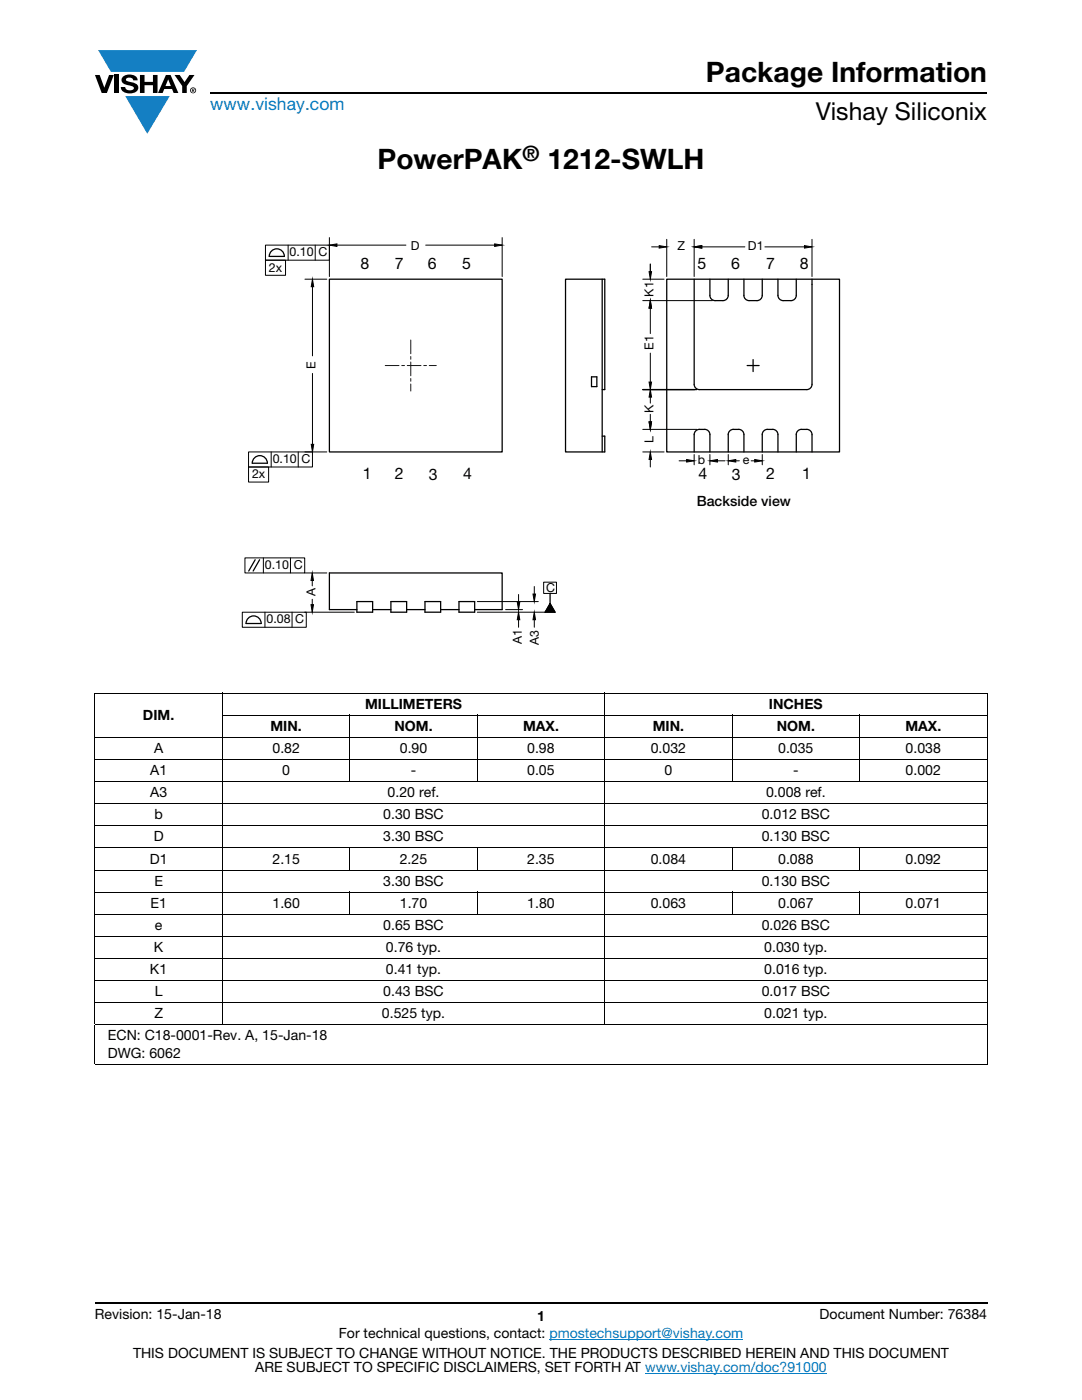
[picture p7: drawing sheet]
<svg xmlns="http://www.w3.org/2000/svg" width="216mm" height="279mm" viewBox="0 0 216 279" stroke-linecap="round" stroke-linejoin="round" font-family="sans-serif">
<g fill="#147fc3">
<path d="M19.6 10h19.7l-2.6 4.3h-1.1h-13.5z"/>
<path d="M25 19.2h8.9l-4.5 7.5z"/>
</g>
<g fill="#000">
<path d="M18.9 15h1l.9 2.5 1-2.5h.9l-1.4 3.6h-1zM22.9 15h.9v3.6h-.9zM24.6 15.3a2.1 2.1 0 0 1 2.8 .3l.1 .4h-.9a.79 .79 0 0 0-.7-.5 .79 .79 0 0 0-.8 .4l.3 .3 1 .2a1.08 1.08 0 0 1 1.2 1 1.08 1.08 0 0 1-1.1 1.2 1.73 1.73 0 0 1-2.4-1.2h.9a.96 .96 0 0 0 .8 .6 .96 .96 0 0 0 .9-.4 1.31 1.31 0 0 0-1.2-.6 1.03 1.03 0 0 1-1.1-.6 1.03 1.03 0 0 1 .2-1.1zM27.9 15h.9v1.3h1.7v-1.3h.9v3.6h-.9v-1.6h-1.7v1.6h-.9zM34.8 15h1.1l.9 1.4 1-1.4h1l-1.5 2.2v1.4h-.9v-1.4z"/>
<path d="M33.6 15.9l.5 1.3h-1.1zM33.1 15l-1.6 3.6h1l.3-.8h1.5l.3 .8h1l-1.6-3.6z"/>
<path d="M38.4 17.8h.2v.2h-.2zM38.3 17.7v.7h.1v-.3l.4 .3-.2-.3 .2-.2-.1-.2z"/>
<path d="M38.1 18a.46 .46 0 0 1 .9 0 .46 .46 0 0 1-.9 0zM37.9 18a.6 .6 0 0 0 1.2 0 .6 .6 0 0 0-1.2 0z"/>
</g>
<path d="M42 18.6h155M18.9 260h178.1" fill="none" stroke="#000" stroke-width=".36"/>
<path d="M109.6 267.3h38.7M128.7 274h36.3" fill="none" stroke="#067ec4" stroke-width=".2"/>
<g fill="none" stroke="#000" stroke-width=".2">
<path d="M18.9 138.3h25.4M18.9 138.4v66M44.4 138.3v66.3M44.5 138.3h152.5M120.7 138.3v66.3M197 138.4v8.7M18.9 147.2h178.1M18.9 151.6h178.1M18.9 156h178.1M44.3 142.7h152.7M69.8 142.7v13.4M95.2 142.7v13.4"/>
<path d="M146.1 142.7v13.4M171.5 142.7v13.4M197 147.3v57.1M18.9 160.4h178.1M18.9 164.8h178.1M18.9 169.2h178.1M18.9 173.6h178.1M18.9 178h178.1M69.8 169.1v4.6M69.8 177.9v4.6M95.2 169.1v4.6M95.2 177.9v4.6"/>
<path d="M146.1 169.1v4.6M146.1 177.9v4.6M171.5 169.1v4.6M171.5 177.9v4.6M18.9 182.4h178.1M18.9 186.9h178.1M18.9 191.3h178.1M18.9 195.7h178.1M18.9 200.1h178.1M18.9 204.5h178.1M18.9 212.4h178.1M18.9 204.6v7.7"/>
<path d="M197 204.6v7.7"/>
</g>
<path d="M48.3 47.3h119.3v81.5h-119.3z" fill="#fff"/>
<path d="M76.9 73h10.2M82 67.9v10.1" fill="none" stroke="#171419" stroke-width=".2" stroke-dasharray="2.7 .5 .5 .5"/>
<g fill="none" stroke="#000" stroke-width=".25">
<path d="M65.7 55.7h34.5v34.5h-34.5zM120.2 55.7v34.5M133 55.7h34.5v34.5h-34.5zM138.5 55.7v21a1.05 1.05 0 0 0 1.1 1.1h21.4a1.05 1.05 0 0 0 1-1.1v-21M141.6 58.9a1.05 1.05 0 0 0 1.1 1.1M141.7 55.7v3.3M145.3 55.7v3.2a1.05 1.05 0 0 1-1 1.1h-1.6M148.4 55.7v3.2a1.05 1.05 0 0 0 1.1 1.1h1.6a1.05 1.05 0 0 0 1-1.1v-3.2M155.2 55.7v3.2a1.05 1.05 0 0 0 1.1 1.1h1.5a1.05 1.05 0 0 0 1.1-1.1v-3.2M118 75.2h1.1v2h-1.1zM120.7 77.8v-22.1h-7.9v34.5h7.9v-3.2M149.1 73h2.4"/>
<path d="M150.3 71.8v2.4M138.5 90.2v-3.5a1.03 1.03 0 0 1 1.1-1h1a1.05 1.05 0 0 1 1.1 1v3.5M145.3 90.2v-3.5a1.03 1.03 0 0 1 1.1-1h1a1.05 1.05 0 0 1 1 1v3.5M152.1 90.2v-3.5a1.03 1.03 0 0 1 1-1h1.1a1.05 1.05 0 0 1 1 1v3.5M158.9 90.2v-3.5a1.03 1.03 0 0 1 1-1h1.1a1.05 1.05 0 0 1 1 1v3.5"/>
</g>
<path d="M65.7 47.4v7.8M67.2 48.9h13.8M84.9 48.9h13.8M100.2 47.4v7.8" fill="none" stroke="#000" stroke-width=".2"/>
<path d="M65.7 48.9l1.5-.2v.5z" fill="#000001"/>
<path d="M65.7 48.9l1.5-.2v.5z" fill="none" stroke="#000" stroke-width=".2"/>
<path d="M98.7 48.7l1.5 .2-1.5 .3z" fill="#000001"/>
<path d="M60.8 55.7h4.4M62.4 57.2v13.8M98.7 48.7l1.5 .2-1.5 .3zM62.4 74.5v14.2M60.8 90.2h4.4" fill="none" stroke="#000" stroke-width=".2"/>
<path d="M62.3 55.7l.3 1.5h-.5z" fill="#000001"/>
<path d="M62.3 55.7l.3 1.5h-.5z" fill="none" stroke="#000" stroke-width=".2"/>
<path d="M62.1 88.7h.5l-.3 1.5z" fill="#000001"/>
<path d="M138.5 47.8v7.4M140 49.3h8.6M152.6 49.3h7.9M162 47.8v7.4M62.1 88.7h.5l-.3 1.5z" fill="none" stroke="#000" stroke-width=".2"/>
<path d="M138.5 49.3l1.5-.3v.5z" fill="#000001"/>
<path d="M138.5 49.3l1.5-.3v.5z" fill="none" stroke="#000" stroke-width=".2"/>
<path d="M160.5 49l1.5 .3-1.5 .2z" fill="#000001"/>
<path d="M128.3 60h13.9M160.5 49l1.5 .3-1.5 .2zM129.8 61.5v5.1M129.8 70.5v5.7" fill="none" stroke="#000" stroke-width=".2"/>
<path d="M128.3 77.8h10.3" fill="none" stroke="#000" stroke-width=".25"/>
<path d="M129.8 60l.2 1.5h-.5z" fill="#000001"/>
<path d="M129.8 60l.2 1.5h-.5z" fill="none" stroke="#000" stroke-width=".2"/>
<path d="M129.5 76.2h.5l-.2 1.6z" fill="#000001"/>
<path d="M128.3 55.7h4.2M129.5 76.2h.5l-.2 1.6z" fill="none" stroke="#000" stroke-width=".2"/>
<path d="M129.8 52.7v1.5" fill="none" stroke="#000" stroke-width=".25"/>
<path d="M129.5 54.2h.5l-.2 1.5z" fill="#000001"/>
<path d="M129.5 54.2h.5l-.2 1.5z" fill="none" stroke="#000" stroke-width=".2"/>
<path d="M129.8 60l.2 1.5h-.5z" fill="#000001"/>
<path d="M129.8 60l.2 1.5h-.5zM130 49.3h1.5M133 47.8v7.4" fill="none" stroke="#000" stroke-width=".2"/>
<path d="M131.5 49l1.5 .3-1.5 .2z" fill="#000001"/>
<path d="M131.5 49l1.5 .3-1.5 .2z" fill="none" stroke="#000" stroke-width=".2"/>
<path d="M138.5 49.3l1.5-.3v.5z" fill="#000001"/>
<path d="M138.5 49.3l1.5-.3v.5zM128.3 90.2h4.2M129.8 82.7v1.5M129.8 91.7v1.5" fill="none" stroke="#000" stroke-width=".2"/>
<path d="M129.8 90.2l.2 1.5h-.5z" fill="#000001"/>
<path d="M129.8 90.2l.2 1.5h-.5z" fill="none" stroke="#000" stroke-width=".2"/>
<path d="M129.5 84.2h.5l-.2 1.5z" fill="#000001"/>
<path d="M129.5 84.2h.5l-.2 1.5zM135.5 92h1.5M138.5 90.7v2.1M141.7 90.7v2.1M143.2 92h1.5" fill="none" stroke="#000" stroke-width=".2"/>
<path d="M120.2 77.8h.5M120.2 87h.5" fill="none" stroke="#000" stroke-width=".25"/>
<path d="M137 91.7l1.5 .3-1.5 .2z" fill="#000001"/>
<path d="M137 91.7l1.5 .3-1.5 .2z" fill="none" stroke="#000" stroke-width=".2"/>
<path d="M141.7 92l1.5-.3v.5z" fill="#000001"/>
<path d="M129.8 79.3v1.2M128.3 85.7h10.7M141.7 92l1.5-.3v.5z" fill="none" stroke="#000" stroke-width=".2"/>
<path d="M128.3 77.8h10.7" fill="none" stroke="#000" stroke-width=".25"/>
<path d="M129.8 77.8l.2 1.5h-.5z" fill="#000001"/>
<path d="M129.8 77.8l.2 1.5h-.5z" fill="none" stroke="#000" stroke-width=".2"/>
<path d="M129.5 84.2h.5l-.2 1.5z" fill="#000001"/>
<path d="M129.5 84.2h.5l-.2 1.5zM145.3 90.7v2.1M146.8 92h.7M149.9 92h.7M152.1 90.7v2.1" fill="none" stroke="#000" stroke-width=".2"/>
<path d="M145.3 92l1.5-.3v.5z" fill="#000001"/>
<path d="M145.3 92l1.5-.3v.5z" fill="none" stroke="#000" stroke-width=".2"/>
<path d="M150.6 91.7l1.5 .3-1.5 .2z" fill="#000001"/>
<path d="M150.6 91.7l1.5 .3-1.5 .2zM106.6 117.1v1.5M95.2 120.1h12.2M95.2 122.2h13.6M106.6 123.7v1.5" fill="none" stroke="#000" stroke-width=".2"/>
<path d="M71.2 121.7h-5.5v-7.4h34.5v7.4h-5.5M74.4 120.1h-3.2v2.1h3.2M74.4 121.7h3.6M74.4 120.1v2.1M78 120.1h3.1v2.1h-3.1zM81.1 121.7h3.7M84.8 120.1h3.1v2.1h-3.1zM87.9 121.7h3.7M91.6 120.1h3.1v2.1h-3.1z" fill="none" stroke="#000" stroke-width=".25"/>
<path d="M106.4 118.6h.5l-.3 1.5z" fill="#000001"/>
<path d="M106.4 118.6h.5l-.3 1.5z" fill="none" stroke="#000" stroke-width=".2"/>
<path d="M106.6 122.2l.3 1.5h-.5z" fill="#000001"/>
<path d="M103.5 118.6v1.5M100.9 121.7h3.4M103.5 123.7v1.5M106.6 122.2l.3 1.5h-.5z" fill="none" stroke="#000" stroke-width=".2"/>
<path d="M103.2 120.1h.5l-.2 1.6z" fill="#000001"/>
<path d="M103.2 120.1h.5l-.2 1.6z" fill="none" stroke="#000" stroke-width=".2"/>
<path d="M103.5 122.2l.2 1.5h-.5z" fill="#000001"/>
<path d="M60.8 114.3h4.4M62.3 115.8v1.1M62.3 119.6v1.1M60.8 122.2h9.9M103.5 122.2l.2 1.5h-.5z" fill="none" stroke="#000" stroke-width=".2"/>
<path d="M62.3 114.3l.3 1.6h-.5z" fill="#000001"/>
<path d="M62.3 114.3l.3 1.6h-.5z" fill="none" stroke="#000" stroke-width=".2"/>
<path d="M62.1 120.7h.5l-.3 1.5z" fill="#000001"/>
<path d="M108.5 116.2h2.5v2.2h-2.5zM62.1 120.7h.5l-.3 1.5z" fill="none" stroke="#000" stroke-width=".2"/>
<path d="M109.8 120.5l1 1.7h-2z" fill="#000001"/>
<g fill="none" stroke="#000" stroke-width=".2">
<path d="M53 48.9h12.7v3h-12.7zM53 51.9h4v3h-4zM57.5 48.9v3M62.9 48.9v3M49.6 90.2h12.7v3h-12.7zM49.6 93.2h4v3h-4zM54.1 90.2v3M59.5 90.2v3M48.9 111.3h11.9v3h-11.9zM52.6 111.3v3M58 111.3v3M48.3 122.2h12.8v3h-12.8z"/>
<path d="M52.9 122.2v3M58.3 122.2v3M109.8 120.5l1 1.7h-2z"/>
</g>
<path d="M54 50.3a1.51 1.51 0 0 1 1.7-.6 1.51 1.51 0 0 1 1 1.5h-3zM50.6 91.6a1.51 1.51 0 0 1 1.7-.6 1.51 1.51 0 0 1 1.1 1.4h-3.1zM50.9 111.7l-1.3 2.3M51.8 111.7l-1.3 2.3M109.8 118.4v2.1l-1 1.7h2l-1-1.7M49.4 123.5a1.51 1.51 0 0 1 1.7-.5 1.51 1.51 0 0 1 1 1.4h-3z" fill="none" stroke="#000" stroke-width=".25"/>
<g font-size="5.6">
<text x="140.9" y="16.4">Package Information</text>
<text x="75.3" y="33.8">PowerPAK</text>
<text x="109.2" y="33.8">1212-SWLH</text>
</g>
<text font-size="4.9" x="162.8" y="24">Vishay Siliconix</text>
<text font-size="4.2" x="104.3" y="32.1">®</text>
<text font-size="3.5" fill="#067ec4" x="42" y="21.9">www.vishay.com</text>
<g font-size="3.2" fill="#000001">
<text x="71.9" y="53.6">8</text>
<text x="78.8" y="53.6">7</text>
<text x="85.4" y="53.6">6</text>
<text x="92.2" y="53.6">5</text>
<text x="139.2" y="53.6">5</text>
<text x="145.9" y="53.6">6</text>
<text x="152.9" y="53.6">7</text>
<text x="159.6" y="53.6">8</text>
<text x="72.4" y="95.6">1</text>
<text x="78.8" y="95.7">2</text>
<text x="85.5" y="95.8">3</text>
<text x="92.4" y="95.7">4</text>
<text x="139.4" y="95.7">4</text>
<text x="146.1" y="95.8">3</text>
<text x="152.9" y="95.7">2</text>
<text x="160.1" y="95.6">1</text>
</g>
<text font-size="2.8" fill="#000001" x="139" y="101">Backside view</text>
<g font-size="2.8">
<text x="28.5" y="143.7">DIM.</text>
<text x="72.8" y="141.5">MILLIMETERS</text>
<text x="153.4" y="141.5">INCHES</text>
<text x="54" y="145.9">MIN.</text>
<text x="78.7" y="145.9">NOM.</text>
<text x="104.4" y="145.9">MAX.</text>
<text x="130.2" y="145.9">MIN.</text>
<text x="155" y="145.9">NOM.</text>
<text x="180.7" y="145.9">MAX.</text>
<text x="30" y="154.7">A1</text>
<text x="30.8" y="150.3">A</text>
<text x="54.4" y="150.3">0.82</text>
<text x="56.3" y="154.7">0</text>
<text x="79.8" y="150.3">0.90</text>
<text x="82" y="154.7">-</text>
<text x="105.2" y="150.3">0.98</text>
<text x="105.2" y="154.7">0.05</text>
<text x="129.9" y="150.3">0.032</text>
<text x="132.6" y="154.7">0</text>
<text x="155.3" y="150.3">0.035</text>
<text x="158.3" y="154.7">-</text>
<text x="180.7" y="150.3">0.038</text>
<text x="180.7" y="154.7">0.002</text>
<text x="30" y="159.1">A3</text>
<text x="77.3" y="159.1">0.20 ref.</text>
<text x="152.8" y="159.1">0.008 ref.</text>
<text x="30.7" y="167.9">D</text>
<text x="30.8" y="163.5">b</text>
<text x="76.5" y="163.5">0.30 BSC</text>
<text x="76.5" y="167.9">3.30 BSC</text>
<text x="152" y="163.5">0.012 BSC</text>
<text x="152" y="167.9">0.130 BSC</text>
<text x="29.9" y="172.3">D1</text>
<text x="54.4" y="172.3">2.15</text>
<text x="79.8" y="172.3">2.25</text>
<text x="105.2" y="172.3">2.35</text>
<text x="129.9" y="172.3">0.084</text>
<text x="155.3" y="172.3">0.088</text>
<text x="180.7" y="172.3">0.092</text>
<text x="30.8" y="176.7">E</text>
<text x="76.5" y="176.7">3.30 BSC</text>
<text x="152" y="176.7">0.130 BSC</text>
<text x="30" y="181.1">E1</text>
<text x="30.9" y="185.6">e</text>
<text x="54.4" y="181.1">1.60</text>
<text x="76.5" y="185.6">0.65 BSC</text>
<text x="79.8" y="181.1">1.70</text>
<text x="105.2" y="181.1">1.80</text>
<text x="129.9" y="181.1">0.063</text>
<text x="152" y="185.6">0.026 BSC</text>
<text x="155.3" y="181.1">0.067</text>
<text x="180.7" y="181.1">0.071</text>
<text x="30.7" y="190">K</text>
<text x="77" y="190">0.76 typ.</text>
<text x="152.5" y="190">0.030 typ.</text>
<text x="29.9" y="194.4">K1</text>
<text x="77" y="194.4">0.41 typ.</text>
<text x="152.5" y="194.4">0.016 typ.</text>
<text x="30.8" y="203.2">Z</text>
<text x="30.9" y="198.8">L</text>
<text x="76.2" y="203.2">0.525 typ.</text>
<text x="76.5" y="198.8">0.43 BSC</text>
<text x="152" y="198.8">0.017 BSC</text>
<text x="152.5" y="203.2">0.021 typ.</text>
<text x="21.5" y="207.6">ECN: C18-0001-Rev. A, 15-Jan-18</text>
<text x="21.5" y="211.1">DWG: 6062</text>
<text x="18.9" y="263.3">Revision: 15-Jan-18</text>
<text x="107.2" y="263.6">1</text>
<text x="163.6" y="263.3">Document Number: 76384</text>
<text x="67.6" y="267.1">For technical questions, contact: pmostechsupport@vishay.com</text>
<text x="26.5" y="271">THIS DOCUMENT IS SUBJECT TO CHANGE WITHOUT NOTICE. THE PRODUCTS DESCRIBED HEREIN AND THIS DOCUMENT</text>
<text x="50.9" y="273.8">ARE SUBJECT TO SPECIFIC DISCLAIMERS, SET FORTH AT www.vishay.com/doc?91000</text>
</g>
<g font-size="2.5" fill="#000001">
<text x="57.8" y="51.2">0.10</text>
<text x="63.5" y="51.2">C</text>
<text x="82" y="49.9">D</text>
<text x="135.2" y="49.9">Z</text>
<text x="149.2" y="49.9">D1</text>
<text x="53.7" y="54.2">2x</text>
<text x="130.4" y="59.2" transform="rotate(-90 130.4 59.2)">K1</text>
<text x="130.4" y="69.9" transform="rotate(-90 130.4 69.9)">E1</text>
<text x="63" y="73.6" transform="rotate(-90 63 73.6)">E</text>
<text x="130.4" y="82.4" transform="rotate(-90 130.4 82.4)">K</text>
<text x="130.4" y="88.5" transform="rotate(-90 130.4 88.5)">L</text>
<text x="50.3" y="95.5">2x</text>
<text x="54.4" y="92.4">0.10</text>
<text x="60.2" y="92.4">C</text>
<text x="139.2" y="92.6">b</text>
<text x="148.2" y="92.6">e</text>
<text x="52.9" y="113.6">0.10</text>
<text x="58.6" y="113.6">C</text>
<text x="62.9" y="118.8" transform="rotate(-90 62.9 118.8)">A</text>
<text x="109" y="118.1">C</text>
<text x="53.2" y="124.4">0.08</text>
<text x="58.9" y="124.4">C</text>
<text x="104.1" y="128.5" transform="rotate(-90 104.1 128.5)">A1</text>
<text x="107.5" y="128.8" transform="rotate(-90 107.5 128.8)">A3</text>
</g>
</svg>
